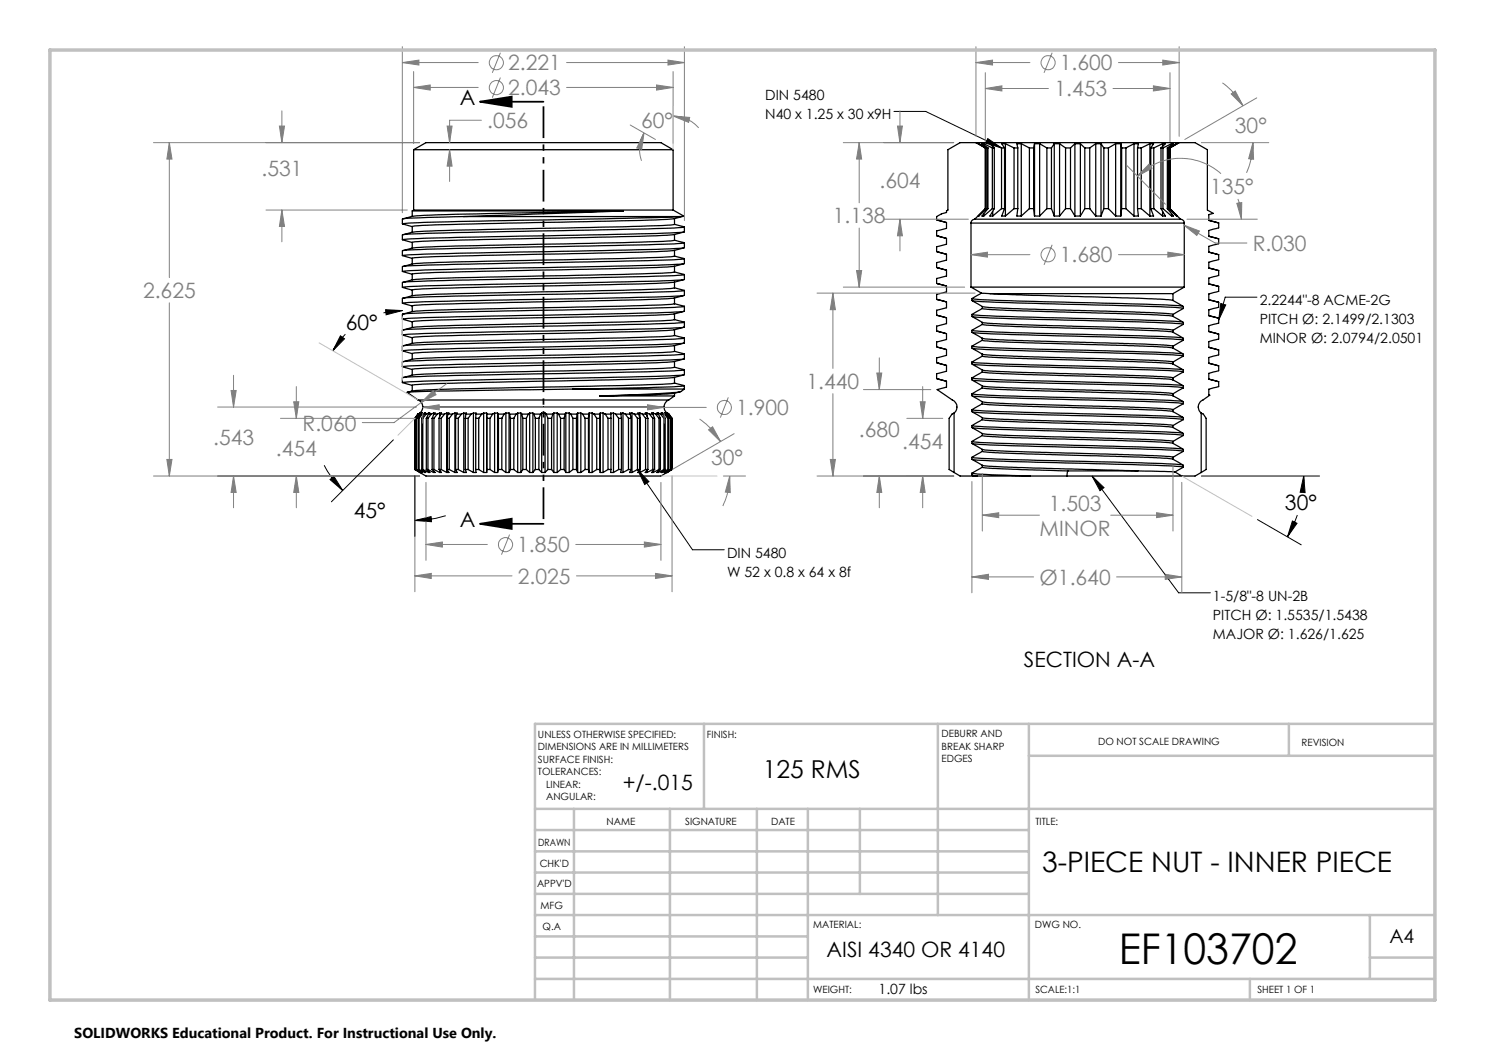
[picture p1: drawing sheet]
<svg xmlns="http://www.w3.org/2000/svg" width="297mm" height="210mm" viewBox="0 0 297 210" stroke-linecap="round" stroke-linejoin="round" font-family="sans-serif">
<g fill="none" stroke="#000" stroke-width=".25">
<path d="M82.7 29.9l2.5-1.4h47l2.4 1.4M82.7 29.9h51.9M82.7 29.9v12.1M134.6 29.9v12.1M195.2 28.5h-3.2l-2.4 1.4v12.1l-.3 .2v.3l-1 .2-1 .6v.7l2 .5M195.2 28.5h40.6M195.2 28.5l1.9 1.1M195.8 28.7h-.1l1.4 .9M195.8 28.7l1.6 .9M195.8 28.7v.1M196.7 28.7h-.3l1.2 .9M196.7 28.7l1.8 .9"/>
<path d="M196.7 28.7v.3M197.1 29.6h.1M197.1 29.6v12.1M197.4 29.6h.2M197.4 29.6v12.1M197.6 29.6v12.1M198.5 29.6h.4M198.5 29.6v12.1M198.5 28.7h-.5l.9 .9M198.5 28.7l1.8 .9M198.5 28.7v.6M198.9 29.6v12.1"/>
<path d="M200.3 29.6h.6M200.3 29.6v12.1M200.9 29.6v12.1M201.1 28.7h-.8l.6 .9M201.1 28.7l1.7 .9M201.1 28.7v14.5M202.8 29.6h.8M202.8 29.6v12.1M203.6 29.6v12.1M204.3 28.7h-.9l.2 .9M204.3 28.7l1.6 .9M204.3 28.7v14.5"/>
<path d="M205.9 29.6h.8M205.9 29.6v12.1M206.7 29.6v12.1M206.9 28.7h1M206.9 28.7l-.2 .9M206.9 28.7v14.5M207.9 28.7l1.5 .9M207.9 28.7v14.5M209.4 29.6h.9M209.4 29.6v12.1M210.3 29.6v12.1M210.9 28.7h1"/>
<path d="M210.9 28.7l-.6 .9M210.9 28.7v14.5M211.9 28.7l1.2 .9M211.9 28.7v14.5M213.1 29.6h1M213.1 29.6v12.1M214.1 29.6v12.1M215 28.7h1.1M215 28.7l-.9 .9M215 28.7v14.5M216.1 28.7l.9 .9M216.1 28.7v14.5"/>
<path d="M217 29.6h.9M217 29.6v12.1M217.9 29.6v12.1M219.1 28.7h1.1M219.1 28.7l-1.2 .9M219.1 28.7v14.5M220.2 28.7l.6 .9M220.2 28.7v14.5M220.8 29.6h.9M220.8 29.6v12.1M221.7 29.6v12.1M223.1 28.7h1.1"/>
<path d="M223.1 28.7l-1.4 .9M223.1 28.7v14.5M224.2 28.7l.1 .9M224.2 28.7v14.5M224.3 29.6h.9M224.3 29.6v12.1M225.2 29.6v12.1M226.8 28.7h.9l-.2 .9M226.8 28.7l-1.6 .9M226.8 28.7v14.5M227.5 29.6h.7M227.5 29.6v12.1"/>
<path d="M228.2 29.6v12.1M230 28.7h.7l-.5 .9M230 28.7l-1.8 .9M230 28.7v14.5M230.2 29.6h.6M230.2 29.6v12.1M230.8 29.6v12.1M232.2 29.6h.4M232.2 29.6v12.1M232.5 28.7h.6l-.9 .9M232.5 28.7l-1.7 .9M232.5 28.7v.6"/>
<path d="M232.6 29.6v12.1M233.5 29.6h.2M233.5 29.6v12.1M233.7 29.6v12.1M234 29.6h.1M234 29.6v12.1M234.3 28.7h.4l-1.2 .9M234.3 28.7l-1.7 .9M234.3 28.7v.3M235.3 28.7h.1l-1.4 .9M235.3 28.7l-1.6 .9M235.3 28.7v.1"/>
<path d="M235.8 28.5h3.2l2.5 1.4v12.1l1.1 .7-.8 .2v1.2l1.9 .5M235.8 28.5l-1.8 1.1M80.5 44.8l1.9 .5v1.2M80.5 48l1.9 .5M80.5 51.1l1.9 .6v1.1M80.5 54.3l1.9 .5M80.5 57.5l1.9 .5v1.2M82.4 48.5v1.1M82.4 54.8v1.2M82.5 42.2h42.2M82.5 46.4l-2 .5M82.5 49.6l-2 .5"/>
<path d="M82.5 52.8l-2 .5M82.5 55.9l-2 .6M82.5 59.1l-2 .5M82.5 43.2l-2 .6M82.7 42l-.3 .2v1.1M82.7 42h51.9M92.7 43.3h43.3M92.7 43.3l-7.2 .2-5 .3M124.7 42.2l-32 1.1M124.7 42.2l-11.7 .2a744.6 744.6 0 0 0-30.5 .8M134.6 42l2.1 1.2M134.8 43.7a996.2 996.2 0 0 1-38 1l-9.8 .3-4.5 .3"/>
<path d="M134.8 46.9a996.2 996.2 0 0 1-38 1l-9.8 .2-4.5 .4M134.8 50.1a996.2 996.2 0 0 1-38 1l-9.8 .2-4.5 .3M134.8 53.3a996.2 996.2 0 0 1-38 .9l-9.8 .3-4.5 .3M134.8 56.4a996.2 996.2 0 0 1-38 1l-9.8 .3-4.5 .3M134.8 59.6a996.2 996.2 0 0 1-38 1l-9.8 .2-4.5 .4M134.8 46.9l2-.5a887.7 887.7 0 0 1-38.3 .9l-13.7 .4-4.3 .2v-.9M134.8 50.1l2-.5a887.7 887.7 0 0 1-38.3 .9l-13.7 .3-4.3 .3v-.9M134.8 53.3l2-.6a887.7 887.7 0 0 1-38.3 1l-13.7 .3-4.3 .3v-1M134.8 56.4l2-.5a887.7 887.7 0 0 1-38.3 1l-13.7 .3-4.3 .3v-1M134.8 59.6l2-.5a887.7 887.7 0 0 1-38.3 .9l-13.7 .4-4.3 .2v-.9M134.9 44.9a924.3 924.3 0 0 1-37.3 1l-10 .2-5.1 .3M134.9 48v.1a924.3 924.3 0 0 1-37.3 1l-10 .2-5.1 .3"/>
<path d="M134.9 51.2v.1a924.3 924.3 0 0 1-37.3 .9l-10 .3-5.1 .3M134.9 54.4a924.3 924.3 0 0 1-37.3 1l-10 .3-5.1 .2M134.9 57.6a924.3 924.3 0 0 1-37.3 1l-10 .2-5.1 .3M134.9 46.9v1.1l1.9 .5M134.9 50.1v1.1l1.9 .5M134.9 53.3v1.1l1.9 .5M134.9 56.4v1.2l1.9 .5M134.9 59.6v1.1l1.9 .5M134.9 43.7v1.2l1.9 .5M136 43.3l-29.2 .7a477.1 477.1 0 0 0-26.3 .8v-1M136.7 43.2l-1.9 .5M136.7 43.2l-.7 .1"/>
<path d="M136.9 46.3v-.9l-2.1 .2-5.2 .2-25.6 .5a353.8 353.8 0 0 0-23.5 .7M136.9 49.5v-.9l-2.1 .2-5.2 .2-25.6 .5a353.8 353.8 0 0 0-23.5 .7M136.9 52.7v-1l-2.1 .3-5.2 .1-25.6 .5a353.8 353.8 0 0 0-23.5 .7M136.9 55.9v-1l-2.1 .2-5.2 .2-25.6 .5a353.8 353.8 0 0 0-23.5 .7M136.9 59v-.9l-2.1 .2-5.2 .2-25.6 .5a353.8 353.8 0 0 0-23.5 .7M187.3 59.9l2 .5M187.5 47.2l1.8 .5M187.5 56.8l1.8 .4M187.5 50.4l1.8 .5M187.5 44.1l1.8 .4M187.5 53.6l1.8 .4M187.6 47.2h.1"/>
<path d="M187.6 50.4h.1M187.6 53.6h.1M187.6 56.8h.1M187.6 44.1h.1M189.3 57.2v1.2l-2 .5v1M189.3 54v1.2l-2 .5v1l2 .5M189.3 50.9v1.1l-2 .5v1l2 .5M189.3 47.7v1.2l-2 .4v1l2 .6M189.3 44.5v1.2l-2 .5v1l2 .5M194.2 57.4h42.7M194.2 44.6h42.7M194.2 44.6v12.8"/>
<path d="M194.2 57.4l2.1 1.2M194.4 59.7v.1a799 799 0 0 0 33.4 1l8.7 .4M194.4 59.7v.4l2.1 1.2M194.9 43.8a.78 .78 0 0 0-.7 .8M194.9 43.8h41.2M195.8 43.1v.1M196.3 58.6l-1.9 1.1M196.3 58.6l1.7 .1M196.7 42.8v.4M197.1 41.7h.1M197.1 41.7l-2.2 2.1M197.1 41.7l-1.4 1.5h.1"/>
<path d="M197.4 41.7h.2M197.4 41.7l-1.6 1.5M197.6 41.7l-1.2 1.5h.3M198 58.7l29.8 .9 5.9 .3 .9 .2M198 58.7h36.6M198.5 41.7h.4M198.5 41.7l-1.8 1.5M198.5 42.3v.9M198.9 41.7l-.9 1.5h.5M200.3 41.7h.6M200.3 41.7l-1.8 1.5M200.9 41.7l-.6 1.5h.8"/>
<path d="M202.8 41.7h.8M202.8 41.7l-1.7 1.5M203.6 41.7l-.2 1.5h.9M205.9 41.7h.8M205.9 41.7l-1.6 1.5M206.7 41.7l.2 1.5M206.9 43.2h1M209.4 41.7h.9M209.4 41.7l-1.5 1.5M210.3 41.7l.6 1.5M210.9 43.2h1M213.1 41.7h1"/>
<path d="M213.1 41.7l-1.2 1.5M214.1 41.7l.9 1.5M215 43.2h1.1M217 41.7h.9M217 41.7l-.9 1.5M217.9 41.7l1.2 1.5M219.1 43.2h1.1M220.8 41.7h.9M220.8 41.7l-.6 1.5M221.7 41.7l1.4 1.5M223.1 43.2h1.1M224.3 41.7h.9"/>
<path d="M224.3 41.7l-.1 1.5M225.2 41.7l1.6 1.5M227.5 41.7l.2 1.5h-.9M227.5 41.7h.7M228.2 41.7l1.8 1.5M230.2 41.7l.5 1.5h-.7M230.2 41.7h.6M230.8 41.7l1.7 1.5M232.2 41.7l.9 1.5h-.6M232.2 41.7h.4M232.5 42.3v.9M232.6 41.7l1.7 1.5"/>
<path d="M233.5 41.7l1.2 1.5h-.4M233.5 41.7h.2M233.7 41.7l1.6 1.5M234 41.7l1.4 1.5h-.1M234 41.7h.1M234 41.7l2.1 2.1M234.3 42.8v.4M234.6 58.7v1.4M235.3 43.1v.1M236.1 43.8a.78 .78 0 0 1 .8 .8M236.9 57.4l-2.3 1.3M236.9 44.6v12.8"/>
<path d="M241.8 59.9l1.9 .6M241.8 44.1l1.9 .5M241.8 47.2l1.9 .6M241.8 50.4l1.9 .5M241.8 53.6l1.9 .5M241.8 56.8l1.9 .5M241.8 47.3l1.9 .5M241.8 60l1.9 .5M243.7 44.6v1l-1.9 .5v1.2M243.7 47.8v.9l-1.9 .6v1.1l1.9 .5M243.7 50.9v1l-1.9 .5v1.2M243.7 54.1v1l-1.9 .5v1.2l1.9 .5"/>
<path d="M243.7 57.3v1l-1.9 .5v1.2M80.5 60.7l1.9 .5M80.5 63.8l1.9 .6v1.1M80.5 67l1.9 .5M80.5 70.2l1.9 .5v1.2M80.5 73.4l1.9 .5M80.5 76.5l1.9 .6v1.1M82.4 61.2v1.1M82.4 67.5v1.2M82.4 73.9v1.1M82.5 62.3l-2 .5M82.5 65.5l-2 .5"/>
<path d="M82.5 68.6l-2 .6M82.5 71.8l-2 .5M82.5 75l-2 .5M82.5 78.2l-1 .2M114.5 77.8l-26.4 .4-6.7 .2 2.2 1.6M114.5 77.8h22.4M114.5 77.8l15.1-.3 5.2-.1 2.1-.3v.7M119.9 79.2h15M134.8 62.8a996.2 996.2 0 0 1-38 1l-9.8 .2-4.5 .3M134.8 66a996.2 996.2 0 0 1-38 .9l-9.8 .3-4.5 .3M134.8 69.1a996.2 996.2 0 0 1-38 1l-9.8 .3-4.5 .3M134.8 72.3a996.2 996.2 0 0 1-38 1l-9.8 .2-4.5 .4"/>
<path d="M134.8 75.5a996.2 996.2 0 0 1-38 1l-9.8 .2-4.5 .3M134.8 78.7l-3.6 .2-11.3 .3M134.8 62.8l2-.5a887.7 887.7 0 0 1-38.3 .9l-13.7 .3-4.3 .3v-.9M134.8 66l2-.6a887.7 887.7 0 0 1-38.3 1l-13.7 .3-4.3 .3v-1M134.8 69.1l2-.5a887.7 887.7 0 0 1-38.3 1l-13.7 .3-4.3 .3v-1M134.8 72.3l2-.5a887.7 887.7 0 0 1-38.3 .9l-13.7 .4-4.3 .2v-.9M134.8 75.5l2-.5a887.7 887.7 0 0 1-38.3 .9l-13.7 .3-4.3 .3v-.9M134.9 60.7v.1a924.3 924.3 0 0 1-37.3 1l-10 .2-5.1 .3M134.9 63.9v.1a924.3 924.3 0 0 1-37.3 .9l-10 .3-5.1 .3M134.9 67.1a924.3 924.3 0 0 1-37.3 1l-10 .3-5.1 .2M134.9 70.3a924.3 924.3 0 0 1-37.3 1l-10 .2-5.1 .3M134.9 73.4v.1a924.3 924.3 0 0 1-37.3 1l-10 .2-5.1 .3"/>
<path d="M134.9 76.6v.1a924.3 924.3 0 0 1-37.3 .9l-10 .3-5.1 .3M134.9 62.8v1.1l1.9 .5M134.9 66v1.1l1.9 .5M134.9 69.1v1.2l1.9 .5M134.9 72.3v1.1l1.9 .5M134.9 75.5v1.1l1.9 .5M134.9 79.2l-1.2 .8M134.9 78.7v.5M136.1 78.3l-1.3 .4M136.2 78.3l-.9 .2-3.8 .2-11.6 .5M136.9 62.2v-.9l-2.1 .2-5.2 .2-25.6 .5a353.8 353.8 0 0 0-23.5 .7M136.9 65.4v-1l-2.1 .3-5.2 .1-25.6 .5a353.8 353.8 0 0 0-23.5 .7"/>
<path d="M136.9 68.6v-1l-2.1 .2-5.2 .2-25.6 .5a353.8 353.8 0 0 0-23.5 .7M136.9 71.7v-.9l-2.1 .2-5.2 .2-25.6 .5a353.8 353.8 0 0 0-23.5 .7M136.9 74.9v-.9l-2.1 .2-5.2 .2-25.6 .5a353.8 353.8 0 0 0-23.5 .7M136.9 77.8l-.7 .5M187.3 63l2 .6M187.5 66.3l1.8 .4M187.5 72.6l1.8 .5M187.5 69.5l1.8 .4M187.5 75.8l1.8 .5M187.6 72.6h.1M187.6 75.8h.1M187.6 66.3h.1"/>
<path d="M189.3 76.3v1.1l-1.9 .5 3.1 2.1a1.55 1.55 0 0 1 .3 2.6M189.3 73.1v1.2l-2 .4v1l2 .6M189.3 69.9v1.2l-2 .5v1l2 .5M189.3 66.7v1.2l-2 .5v1l2 .5M189.3 63.6v1.1l-2 .5v1l2 .5M189.3 60.4v1.2l-2 .4v1M194.4 69.2a349.3 349.3 0 0 0 22.9 .9l13.9 .3 5.3 .4M194.4 62.9a309 309 0 0 0 22.5 .8l15.3 .4 4.3 .3M194.4 72.4a439 439 0 0 0 27.1 .9l9.9 .3 5.1 .3M194.4 75.6a494.3 494.3 0 0 0 27.3 .9l12.2 .4 2.7 .2M194.4 78.8a539.2 539.2 0 0 0 29.4 1l10.2 .3 2.6 .2M194.4 66.1a330.5 330.5 0 0 0 22.7 .8l15.3 .4 4.1 .3"/>
<path d="M194.4 62.9v.4l2.1 1.2M194.4 66.1v.4l2.1 1.2M194.4 69.2v.4l2.1 1.2M194.4 72.4v.4l2.1 1.2M194.4 75.6v.4l2.1 1.2M194.4 78.8v.4l2.1 1.2M194.5 63.4h.1a466.2 466.2 0 0 0 24.2 .8l12.1 .3 5.8 .4M194.5 66.5l7.8 .4 12.8 .3a321.7 321.7 0 0 1 21.6 .8M194.5 60.2l4.6 .3 17.5 .4a264.7 264.7 0 0 1 20.1 .8M194.6 76.1l5.3 .3 16 .4a257.2 257.2 0 0 1 20.8 .8M194.6 72.9l6.6 .3 14.4 .4a270.9 270.9 0 0 1 21.1 .8M194.6 79.2l5.5 .3 14 .4a319.6 319.6 0 0 1 22.6 .8"/>
<path d="M194.6 69.7a392.8 392.8 0 0 0 22.7 .8l13.9 .3 5.5 .4M196.5 68l-2.1 1.2M196.5 68l5 .4 29 .9 4.1 .3M196.5 67.7l1.5 .2 5.6 .2 25.4 .7 4.3 .2 1.3 .2M196.5 61.7l-2.1 1.2M196.5 61.7l4.9 .4 26.2 .7 6.1 .3 .9 .2M196.5 61.3l1.5 .2 4.6 .2 28.1 .8 3.9 .4M196.5 71.2l-2.1 1.2M196.5 71.2l1.4 .2 4.5 .2 24.2 .7 6 .3 2 .2M196.5 70.8l1.5 .2 5.7 .3 27.1 .8 3.8 .3M196.5 74.4l-2.1 1.2M196.5 74.4l1.5 .2 7.5 .3 23.3 .7 4.4 .2 1.4 .2"/>
<path d="M196.5 74l1.5 .2 4.5 .2 27.4 .8 2.9 .1 1.8 .3M196.5 77.6l-2.1 1.2M196.5 77.6l1.9 .2 4 .2 27.2 .8 3.6 .1 1.4 .3M196.5 77.2l1.5 .2 4.6 .2 27.3 .8 3.9 .2 .8 .2M196.5 64.5l2 .2 5.2 .2 26.2 .8 3.4 .2 1.3 .2M196.5 64.9l4.1 .3 26.1 .8 6.5 .2 1.4 .3M196.5 64.9l-2.1 1.2M196.5 61.3v.4M196.5 64.5v.4M196.5 67.7v.3M196.5 70.8v.4M196.5 74v.4"/>
<path d="M196.5 77.2v.4M234.6 69.6l2.1 1.2v.4M234.6 60.1l2.1 1.2v.4M234.6 79.2l2.1 1.2v.3M234.6 76l2.1 1.2v.4M234.6 72.8l2.1 1.2v.4M234.6 66.5l2.1 1.2v.3M234.6 63.3l2.1 1.2v.4M234.6 62.9v.4M234.6 66.1v.4M234.6 69.2v.4M234.6 72.4v.4"/>
<path d="M234.6 75.6v.4M234.6 78.8v.4M236.7 61.7l-2.1 1.2M236.7 77.6l-2.1 1.2M236.7 74.4l-2.1 1.2M236.7 71.2l-2.1 1.2M236.7 68l-2.1 1.2M236.7 64.9l-2.1 1.2M241.8 69.5l1.9 .5M241.8 63.1l1.9 .5M241.8 66.3l1.9 .5M241.8 75.8l1.9 .5"/>
<path d="M241.8 72.6l1.9 .6M241.8 72.7l1.9 .5M241.8 79h.1M241.9 79h.1M241.9 79l-1.3 1a1.51 1.51 0 0 0-.4 2.6M243.7 60.5v.9l-1.9 .6v1.1l1.9 .5M243.7 63.6v1l-1.9 .5v1.2M243.7 66.8v1l-1.9 .5v1.2l1.9 .5M243.7 70v1l-1.9 .5v1.2M243.7 73.2v.9l-1.9 .6v1.1l1.9 .5M243.7 76.3v1l-1.9 .5v1.2M83 93.9h.1"/>
<path d="M83 83.7h.1M83 93.9l1 .6M83 83.7v10.2M83 93.9l1.1 .6M83.2 93.9l.9 .6M83.2 93.9h.1M83.2 83.7h.1M83.2 83.7v10.2M83.3 93.9l1.1 .6M83.3 83.7v10.2M83.6 80a1.48 1.48 0 0 1 1 1.4M83.6 80h50.1"/>
<path d="M83.6 82.8l-.6 .9M83.6 93.9l.9 .6h-.1M83.6 93.9h.2M83.6 83.7h.2M83.6 83.7v10.2M83.7 82.8h.2M83.7 82.8l-.5 .9M83.8 93.9l1.1 .6M83.8 83.7v10.2M83.9 82.8l-.6 .9M84 94.5l1.2 .7h47l1.2-.7M84 94.5h.1"/>
<path d="M84 82.6h.1M84.1 82.6l-.4 .2M84.1 82.6l-.5 .2M84.1 82.6h.1M84.1 94.4v.1M84.1 82.8h.4M84.1 82.8l-.5 .9M84.3 93.9l.8 .6h-.2M84.3 93.9h.3M84.3 83.7h.3M84.3 83.7v10.2M84.4 82.6h.1l-.4 .2"/>
<path d="M84.4 82.6l-.5 .2M84.4 82.6v.1M84.4 94.4v.1M84.5 82.8l-.7 .9M84.6 81.4l-.2 .7-.4 .5M84.6 81.4h48.2M84.6 93.9l1.1 .6M84.6 83.7v10.2M84.8 82.8h.4M84.8 82.8l-.5 .9M84.9 82.6h.2l-.3 .2M84.9 82.6l-.4 .2"/>
<path d="M84.9 82.6v.1M84.9 94.4v.1M85.2 82.8l-.6 .9M85.3 93.9l.7 .6h-.3M85.3 93.9h.3M85.3 83.7h.3M85.3 83.7v10.2M85.6 93.9l1.1 .6M85.6 83.7v10.2M85.7 82.8h.6M85.7 82.8l-.4 .9M85.7 82.6h.3l-.3 .2"/>
<path d="M85.7 82.6l-.5 .2M85.7 82.6v.2M85.7 94.3v.2M86.3 82.8l-.7 .9M86.4 93.9l.6 .6h-.3M86.4 93.9h.4M86.4 83.7h.4M86.4 83.7v10.2M86.7 82.6h.3l-.2 .2M86.7 82.6l-.4 .2M86.7 82.6v.4M86.7 94.2v.3"/>
<path d="M86.8 82.8h.7M86.8 93.9l1.1 .6M86.8 83.7v10.2M86.8 82.8l-.4 .9M87.5 82.8l-.7 .9M87.8 93.9l.5 .6h-.4M87.8 93.9h.4M87.8 83.7h.4M87.8 83.7v10.2M87.9 82.6h.4l-.2 .2M87.9 82.6l-.4 .2M87.9 82.6v.6"/>
<path d="M87.9 94.1v.4M88.1 82.8h.8M88.1 82.8l-.3 .9M88.2 93.9l1.2 .6M88.2 83.7v10.2M88.9 82.8l-.7 .9M89.4 82.6h.4l-.2 .2M89.4 82.6l-.5 .2M89.4 82.6v11.9M89.4 93.9l.4 .6h-.4M89.4 93.9h.5M89.4 83.7h.5"/>
<path d="M89.4 83.7v10.2M89.6 82.8h.9M89.6 82.8l-.2 .9M89.9 93.9l1.1 .6M89.9 83.7v10.2M90.5 82.8l-.6 .9M91 82.6h.4l-.1 .2M91 82.6l-.5 .2M91 82.6v11.9M91.1 93.9l.3 .6h-.4M91.1 93.9h.6M91.1 83.7h.6"/>
<path d="M91.1 83.7v10.2M91.3 82.8h1M91.3 82.8l-.2 .9M91.7 93.9l1 .6M91.7 83.7v10.2M92.3 82.8l-.6 .9M92.7 82.6h.6l-.1 .2M92.7 82.6l-.4 .2M92.7 82.6v11.9M93.1 93.9l.2 .6h-.6M93.1 93.9h.5M93.1 83.7h.5"/>
<path d="M93.1 83.7v10.2M93.2 82.8h1M93.2 82.8l-.1 .9M93.6 93.9l1.1 .6M93.6 83.7v10.2M94.2 82.8l-.6 .9M94.7 82.6h.5v.2M94.7 82.6l-.5 .2M94.7 82.6v11.9M95.1 93.9l.1 .6h-.5M95.1 93.9h.6M95.1 83.7h.6"/>
<path d="M95.1 83.7v10.2M95.2 82.8h1.1M95.2 82.8l-.1 .9M95.7 93.9l1 .6M95.7 83.7v10.2M96.3 82.8l-.6 .9M96.7 94.5h.6M96.7 82.6h.6v11.9M96.7 82.6l-.4 .2M96.7 82.6v11.9M98 93.9h-.6l-.1 .6M98 93.9l.9 .6"/>
<path d="M98 83.7v10.2M98.5 82.8h-1.2l.1 .9h.6M98.5 82.8l-.5 .9M98.9 94.5h.6M98.9 82.6h.6M98.9 82.6l-.4 .2M98.9 82.6v11.9M99.5 82.6l.1 .2M99.5 82.6v11.9M99.6 82.8h1.2M99.6 82.8l.1 .9M99.7 93.9h.7"/>
<path d="M99.7 83.7h.7M99.7 93.9l-.2 .6M99.7 83.7v10.2M100.4 93.9l.8 .6M100.4 83.7v10.2M100.8 82.8l-.4 .9M101.2 94.5h.6M101.2 82.6h.6M101.2 82.6l-.4 .2M101.2 82.6v11.9M101.8 82.6l.1 .2M101.8 82.6v11.9"/>
<path d="M101.9 82.8h1.3M101.9 82.8l.2 .9M102.1 93.9h.7M102.1 83.7h.7M102.1 93.9l-.3 .6M102.1 83.7v10.2M102.8 93.9l.7 .6M102.8 83.7v10.2M103.2 82.8l-.4 .9M103.5 94.5h.7M103.5 82.6h.7M103.5 82.6l-.3 .2"/>
<path d="M103.5 82.6v11.9M104.2 82.6v11.9M104.2 82.6l.2 .2M104.4 82.8h1.3M104.4 82.8l.2 .9M104.6 93.9h.7M104.6 83.7h.7M104.6 93.9l-.4 .6M104.6 83.7v10.2M105.3 93.9l.6 .6M105.3 83.7v10.2M105.7 82.8l-.4 .9"/>
<path d="M105.9 94.5h.7M105.9 82.6h.7M105.9 82.6l-.2 .2M105.9 82.6v11.9M106.6 82.6v11.9M106.6 82.6l.2 .2M106.8 82.8h1.3M106.8 82.8l.3 .9M107.1 93.9h.7M107.1 83.7h.7M107.1 93.9l-.5 .6M107.1 83.7v10.2"/>
<path d="M107.8 93.9l.5 .6M107.8 83.7v10.2M108.1 82.8l-.3 .9M108.3 94.5h.7M108.3 82.6h.7M108.3 82.6l-.2 .2M108.3 82.6v11.9M109 82.6v11.9M109 82.6l.3 .2M109.3 82.8h1.3M109.3 82.8l.3 .9M109.6 93.9h.7"/>
<path d="M109.6 83.7h.7M109.6 93.9l-.6 .6M109.6 83.7v10.2M110.3 93.9l.5 .6M110.3 83.7v10.2M110.6 82.8l-.3 .9M110.8 94.5h.6M110.8 82.6h.6M110.8 82.6l-.2 .2M110.8 82.6v11.9M111.4 82.6v11.9M111.4 82.6l.3 .2"/>
<path d="M111.7 82.8h1.3M111.7 82.8l.4 .9M112.1 93.9h.7M112.1 83.7h.7M112.1 93.9l-.7 .6M112.1 83.7v10.2M112.8 93.9l.4 .6M112.8 83.7v10.2M113 82.8l-.2 .9M113.2 94.5h.6M113.2 82.6h.6M113.2 82.6l-.2 .2"/>
<path d="M113.2 82.6v11.9M113.8 82.6l.4 .2M113.8 82.6v11.9M114.2 82.8h1.2M114.2 82.8l.4 .9M114.6 93.9h.7M114.6 83.7h.7M114.6 93.9l-.8 .6M114.6 83.7v10.2M115.3 93.9l.2 .6M115.3 83.7v10.2M115.4 82.8l-.1 .9"/>
<path d="M115.5 94.5h.7M115.5 82.6h.7M115.5 82.6l-.1 .2M115.5 82.6v11.9M116.2 82.6l.3 .2M116.2 82.6v11.9M116.5 82.8h1.3M116.5 82.8l.5 .9M117 93.9h.7M117 83.7h.7M117 93.9l-.8 .6M117 83.7v10.2"/>
<path d="M117.7 93.9l.1 .6M117.7 83.7v10.2M117.8 82.8l-.1 .9M117.8 94.5h.6M117.8 82.6h.6M117.8 82.6v.2M117.8 82.6v11.9M118.4 82.6l.4 .2M118.4 82.6v11.9M118.8 82.8h1.2M118.8 82.8l.5 .9M119.3 93.9h.7"/>
<path d="M119.3 83.7h.7M119.3 93.9l-.9 .6M119.3 83.7v10.2M120 93.9l.1 .6M120 82.8v11.1M120.1 94.5h.5M120.1 82.6h.5M120.1 82.6l-.1 .2M120.1 82.6v11.9M120.6 82.6l.4 .2M120.6 82.6v11.9M121 82.8h1.2"/>
<path d="M121 82.8l.6 .9M121.6 93.9h.6M121.6 83.7h.6M121.6 93.9l-1 .6M121.6 83.7v10.2M122.2 82.8v.9M122.2 93.9l-.1 .6h.6M122.2 83.7v10.2M122.7 82.6h-.6l.1 .2M122.7 82.6l.4 .2M122.7 82.6v11.9M123.1 82.8h1.1"/>
<path d="M123.1 82.8l.6 .9M123.7 93.9h.6M123.7 83.7h.6M123.7 93.9l-1 .6M123.7 83.7v10.2M124.2 82.8l.1 .9M124.3 93.9l-.2 .6h.5M124.3 83.7v10.2M124.6 82.6h-.5l.1 .2M124.6 82.6l.5 .2M124.6 82.6v11.9M125.1 82.8h.9"/>
<path d="M125.1 82.8l.6 .9M125.7 93.9h.5M125.7 83.7h.5M125.7 93.9l-1.1 .6M125.7 83.7v10.2M126 82.8l.2 .9M126.2 93.9l-.3 .6h.5M126.2 83.7v10.2M126.4 82.6h-.5l.1 .2M126.4 82.6l.5 .2M126.4 82.6v11.9M126.9 82.8h.8"/>
<path d="M126.9 82.8l.6 .9M127.5 93.9h.5l-.4 .6h.4M127.5 93.9l-1.1 .6M127.5 83.7v10.2M127.7 82.8l.3 .9h-.5M128 82.6h-.4l.1 .2M128 82.6l.5 .2M128 82.6v11.9M128.5 82.8h.8M128.5 82.8l.6 .9M129.1 93.9h.5M129.1 83.7h.5"/>
<path d="M129.1 93.9l-1.1 .6M129.1 83.7v10.2M129.3 82.8l.3 .9M129.4 82.6h-.4l.3 .2M129.4 82.6l.5 .2M129.4 82.6v.6M129.4 94.1v.4M129.6 93.9l-.6 .6h.4M129.6 83.7v10.2M129.9 82.8h.7M129.9 82.8l.7 .9M130.6 93.9h.3"/>
<path d="M130.6 83.7h.3M130.6 93.9l-1.2 .6M130.6 83.7v10.2M130.6 82.8l.3 .9M130.6 82.6h-.3l.3 .2M130.6 82.6l.5 .2M130.6 82.6v.4M130.6 94.2v.3M130.9 93.9l-.6 .6h.3M130.9 83.7v10.2M131.1 82.8h.6M131.1 82.8l.7 .9"/>
<path d="M131.7 82.6h-.3l.3 .2M131.7 82.6l.4 .2M131.7 82.6v.2M131.7 94.3v.2M131.7 82.8l.4 .9M131.8 93.9h.3M131.8 83.7h.3M131.8 93.9l-1.2 .6M131.8 83.7v10.2M132.1 93.9l-.7 .6h.3M132.1 83.7v10.2M132.1 82.8h.5"/>
<path d="M132.1 82.8l.7 .9M132.4 82.6h-.2l.4 .2M132.4 82.6l.5 .2M132.4 82.6v.1M132.4 94.4v.1M132.6 82.8l.4 .9M132.8 93.9h.2M132.8 83.7h.2M132.8 93.9l-1.1 .6M132.8 83.7v10.2M132.8 81.4a1.47 1.47 0 0 0 .6 1.2M132.9 82.8h.3"/>
<path d="M132.9 82.8l.7 .9M133 82.6h-.1l.3 .2M133 82.6l.5 .2M133 82.6v.1M133 94.4v.1M133 93.9l-.8 .6h.2M133 83.7v10.2M133.2 82.8l.5 .9M133.3 82.6l.3 .2M133.3 82.6l.4 .2M133.3 82.6h.1M133.3 94.4v.1"/>
<path d="M133.4 94.5h.1M133.4 82.6h.1M133.5 82.8h.1M133.5 82.8l.6 .9M133.6 93.9h.1M133.6 83.7h.1M133.6 93.9l-1.2 .6M133.6 83.7v10.2M133.6 82.8l.6 .9M133.7 80a1.52 1.52 0 0 0-.9 1.4M133.7 93.9l-.8 .6h.1M133.7 82.8l.7 .9"/>
<path d="M133.7 83.7v10.2M134.1 93.9h.1M134.1 83.7h.1M134.1 93.9l-1.1 .6M134.1 83.7v10.2M134.2 93.9l-.9 .6M134.2 83.7v10.2M134.4 93.9h.1M134.4 83.7h.1M134.4 93.9l-1.1 .6M134.4 83.7v10.2M134.4 93.9l-1 .6"/>
<path d="M190.8 94.5l1.2 .7h2.7M190.8 82.6v11.9M190.8 82.6l-.4 .2-.6 .9v10.2l1 .6M194.4 85.1a439.5 439.5 0 0 0 26.1 .9l12.7 .4 3.3 .2M194.4 91.5a326.9 326.9 0 0 0 22.6 .8l15.3 .4 4.2 .3M194.4 88.3a309 309 0 0 0 22.4 .8l15.4 .4 4.3 .3M194.4 81.9a389.7 389.7 0 0 0 25.9 .9l12.8 .4 3.4 .3M194.4 81.9v.4l2.1 1.2M194.4 85.1v.4l2.1 1.2M194.4 88.3v.4l2.1 1.2M194.4 91.5v.4l2.1 1.2M194.4 94.6v.4"/>
<path d="M194.4 94.6l3.9 .4 7.8 .2M194.4 95l.3 .2M194.4 95.1l1.1 .1M194.5 88.8a466.2 466.2 0 0 0 24.3 .8l13.4 .3 4.5 .4M194.5 85.6l4.6 .3 17.5 .4a267.9 267.9 0 0 1 20.1 .8M194.5 82.4l4.4 .3 15.4 .4a309.2 309.2 0 0 1 22.4 .8M194.5 91.9l7.7 .4 12.9 .3a325.1 325.1 0 0 1 21.6 .8M194.7 95.2h.8M195.5 95.2h10.6M196.5 83.9l-2.1 1.2M196.5 83.9l1.9 .3 6 .2 25.3 .7 3.9 .2 1 .2M196.5 83.5l4.3 .4 28.9 .8 3.6 .2 1.3 .2"/>
<path d="M196.5 90.3l-2.1 1.2M196.5 90.3l4.1 .3 27.2 .8 5.4 .2 1.4 .3M196.5 89.9l1.5 .2 4.7 .2 25.4 .7 5.7 .3 .8 .2M196.5 87.1l-2.1 1.2M196.5 87.1l4.1 .3 27.9 .9 5.2 .2 .9 .2M196.5 86.7l5.2 .4 28.2 .8 3.9 .2 .8 .2M196.5 80.4l1.5 .2 4.6 .2 26.4 .7 4.8 .3 .8 .1M196.5 80.7l1.3 .3 6.6 .2 26.1 .8 4.1 .3M196.5 80.7l-2.1 1.2M196.5 93.4l-2.1 1.2M196.5 93.4l1.9 .3 15.2 .5M196.5 93.1l1.5 .2 5.6 .2 24 .7"/>
<path d="M196.5 80.4v.3M196.5 83.5v.4M196.5 86.7v.4M196.5 89.9v.4M196.5 93.1v.3M206.1 95.2h7.3M213.4 95.2h23M213.5 94.2l-.1 1M213.6 94.2h14M227.6 94.2l7.4 .2M234.6 91.9l2.1 1.2v.3M234.6 88.7l2.1 1.2v.4"/>
<path d="M234.6 85.5l2.1 1.2v.4M234.6 82.3l2.1 1.2v.4M234.6 81.9v.4M234.6 85.1v.4M234.6 88.3v.4M234.6 91.5v.4M235 94.4l1.4 .8M236.7 93.4l-1.7 1M236.7 90.3l-2.1 1.2M236.7 87.1l-2.1 1.2M236.7 83.9l-2.1 1.2M236.7 80.7l-2.1 1.2"/>
<path d="M240.2 82.6v11.9M240.2 94.5l-1.2 .7h-2.6M240.2 82.6l.5 .2 .5 .9v10.2l-1 .6"/>
</g>
<g fill="none" stroke="#808080" stroke-width=".2">
<path d="M80.5 12.5l3.3-.5v1zM80.5 9.3v33.2M80.5 12.5h15.1M82.7 17.5l3.3-.5v1zM82.7 14.3v14.4M82.7 17.5h12.9M100.1 10.5l-1.6 4.1M100.1 15.5l-1.6 4M113.3 12.5h23.6M113.3 17.5h21.3M131.3 17l3.3 .5-3.3 .5zM133.6 12l3.3 .5-3.3 .5z"/>
<path d="M134.6 14.3v14.4M136.9 9.3v34.8M195.2 12.5l3.3-.5v1zM195.2 12.5h10.8M195.2 9.3v18M197.1 17.7l3.3-.5v1zM197.1 14.5v13.8M197.1 17.7h12.6M210.4 10.5l-1.6 4.1M222.6 17.7h11.4M223.7 12.5h12.1M230.7 17.2l3.3 .5-3.3 .5z"/>
<path d="M232.6 12l3.2 .5-3.2 .5zM234 14.5v13.8M235.8 9.3v18M244.5 16.6a14.8 14.8 0 0 1 4.1 4.6M246.2 18.8l.9-.6 1.5 3zM251.4 19.6l-14.4 8.3M30.7 28.5h53.2M33.9 28.5l.5 3.3h-1zM33.9 28.5v27M55.9 25.2h1l-.5 3.3zM56.4 22.2v6.3M89.4 25.2h1l-.5 3.3z"/>
<path d="M89.9 29.9l.5 3.3h-1zM89.9 29.9v6.4M96.3 24.1h-6.4v4.4M126 25l5.1 2.9M128.8 26.6l-.5 3.3-.9-.3zM128.8 26.6a6.6 6.6 0 0 0-.5 5.6M134.6 23.2l3.3 .3-.2 1zM134.6 23.2h.4a6.6 6.6 0 0 1 4.7 2.4M168.7 28.5h22M171.8 28.5l.5 3.3h-1zM171.8 28.5v12.1M179.5 25.2h1l-.5 3.3z"/>
<path d="M180 22.2v6.3M225.2 33l7.9 7.8M229.8 32.8l.6 .8-2.9 1.6zM240.3 28.5h13.5M244.2 34.7a12.2 12.2 0 0 0-16.7 .5M247.6 39.8a12.1 12.1 0 0 1 .7 4M250.6 28.5l.1 3.3-1-.1zM250.6 28.5a14.3 14.3 0 0 1-1.3 6.1M53.2 42h28.3M56.4 42l.5 3.3h-1zM56.4 42v6.4M163.4 58.6h31.6"/>
<path d="M166.6 58.6l.5 3.3h-1zM166.6 58.6v15.1M168.7 57.4h24.2M171.3 54.1h1l-.5 3.3zM171.8 45.6v11.8M176.8 43.8h16.9M180 43.8l.5 3.4h-1zM180 43.8v6.4M194.2 50.9l3.3-.5v1zM194.2 50.9h11.8M210.4 49l-1.6 4M223.7 50.9h13.2"/>
<path d="M233.6 50.4l3.3 .5-3.3 .5zM236.7 45l3.2 1.2-.5 .9zM236.7 45l6.3 3.6h6.4M237.4 43.8h14.1M247.4 40.7l1-.2-.1 3.3zM33.9 60.6v34.6M46.2 78.1h1l-.5 3.3zM46.7 75.1v6.3M59.3 77.3v6.4M86.6 78.1l.6 .8-3 1.6zM89.4 76.7l-10.6 7.8h-6.3M145.7 79.5l-1.6 4"/>
<path d="M166.6 78.7v16.5M172.7 77.9h13.5M175.4 74.6h1l-.5 3.3zM175.9 71.6v6.3M184.5 77.3v6.4M30.7 95.2h53.2M33.4 91.9h1l-.5 3.3zM43.5 81.4h39.8M46.7 95.2l.5 3.3h-1zM46.7 95.2v6.4M56.1 83.7h27M58.7 80.4h1.1l-.5 3.3z"/>
<path d="M59.3 95.2l.5 3.3h-1.1zM59.3 95.2v6.4M83 95.2v23.1M84.6 81.5l3.2-.5v1zM84.6 82.7v2M84.6 81.5h56.7M85.2 96.5v15.6M129.5 81l3.3 .5-3.3 .5zM132.2 96.5v15.6M132.8 82.7v2M134.4 95.2v23.1M139.9 83.8a13.6 13.6 0 0 1 4.2 4.5"/>
<path d="M141.7 86l.8-.6 1.6 2.9zM144.7 95.2h4.4M145.9 95.2l.1 3.3-.9-.1zM145.9 95.2a13.6 13.6 0 0 1-1.3 6M146.8 86.7l-12.3 7.2M163.4 95.2h27.3M166.1 91.9h1l-.5 3.3zM175.9 95.2l.5 3.3h-1zM175.9 95.2v6.4M181.4 83.7h7.2M184 80.4h1l-.5 3.3zM184.5 95.2l.5 3.3h-1z"/>
<path d="M184.5 95.2v6.4M194.4 96.3v22.3M196.5 94.7v11.5M234.6 93.1v13.1M236.4 96.5v22.1M83 115.2l3.3-.5v1zM83 115.2h19.4M85.2 108.9l3.3-.5v1zM85.2 108.9h12.3M101.9 106.9l-1.6 4M115.1 108.9h17.1M115.3 115.2h19.1"/>
<path d="M128.9 108.4l3.3 .5-3.3 .5zM131.1 114.7l3.3 .5-3.3 .5zM194.4 115.4l3.3-.5v1zM194.4 115.4h12.3M196.5 103l3.2-.5v1zM196.5 103h11.4M222.1 103h12.5M223.3 115.4h13.1M231.3 102.5l3.3 .5-3.3 .5zM233 114.9l3.4 .5-3.4 .5z"/>
<circle cx="99.3" cy="12.5" r="1.42"/>
<circle cx="99.3" cy="17.5" r="1.41"/>
<circle cx="209.6" cy="12.5" r="1.42"/>
<circle cx="209.6" cy="51" r="1.42"/>
<circle cx="144.9" cy="81.5" r="1.41"/>
<circle cx="101.1" cy="108.9" r="1.41"/>
</g>
<g fill="none" stroke="#000" stroke-width=".2">
<path d="M178.8 22.3h6.3l15.2 7.3M197.6 27.7l2.7 1.9-3.2-1zM251.4 59.4h-6.4l-1.3 4.6M68.1 67.2l.8 .6-2.3 2.4zM69.1 66.8l-1 1.2-1.5 2.2M77.1 61.9l3.4 .2-3.3 .9zM80.5 62.1l-1.9 .1-1.9 .4M244.2 60.7l.9 .3-1.4 3zM64.8 93.1a19.2 19.2 0 0 0 3.7 5M66 95.9l.8-.6 1.7 2.8zM78.7 88l-12.4 12.4M83 95.2v12.1"/>
<path d="M127.5 93.9l2.3 2.4-.9 .6zM127.5 93.9l11 16.1h6.4M218.4 95.2l2.4 2.3-.8 .6zM218.4 95.2l17.3 23.4h6.4M240.3 95.2h23.6M260.7 95.2l.3 3.3h-1zM260.7 95.2l-.1 2.8M83 104.1l3.2-.8 .1 1zM89.1 103.1a22.7 22.7 0 0 1-6.1 1M251.5 103.9l8.7 5.1M258.5 104.2l.9 .5-1.9 2.7zM259.5 103l-.7 1.7-1.3 2.7"/>
</g>
<path d="M96 20.3l6.3-1v2.1zM96 20.3h12.7M96 104.8l6.3-1.1v2.1zM96 104.8h12.7" fill="none" stroke="#000" stroke-width=".35"/>
<path d="M108.7 20.3v84.4" fill="none" stroke="#000" stroke-width=".35" stroke-dasharray="6.3 1.3 1.3 1.3 1.3 1.3" stroke-dashoffset="-.9" stroke-linecap="butt"/>
<path d="M134.6 21.2v8.7M63.8 68.6l19.8 11.4M80.5 63.4v12.7M83 83.7l-3.4 3.4M132.2 95.2h11.2M236.4 95.2l14 8.1" fill="none" stroke="#c0c0c0" stroke-width=".2"/>
<g fill="none" stroke="#c0c0c0" stroke-width=".5">
<path d="M140.8 144.8v17M187.6 144.8v38.2M205.8 144.8v55.2M205.8 151.2h81.2M257.8 144.8v6.4M287 144.8h-180v55.2M107 161.8h180M107 178.8h98.8M107 174.5h98.8M107 170.3h98.8M107 166h98.8M114.8 161.8v38.2"/>
<path d="M134 161.8v38.2M151.4 161.8v38.2M161.6 161.8v38.2M172 161.8v17M107 195.8h180M107 191.5h54.6M107 187.3h54.6M107 183h180M250 195.8v4.2M274 191.5h13M274 183v12.8"/>
</g>
<path d="M10 10h277v190h-277z" fill="none" stroke="#c0c0c0" stroke-width=".7"/>
<g fill="#000">
<path d="M96 20.3l6.3-1v2.1zM96 104.8l6.3-1.1v2.1z"/>
<path d="M127.5 93.9l2.3 2.4-.9 .6zM218.4 95.2l2.4 2.3-.8 .6zM244.2 60.7l.9 .3-1.4 3zM197.6 27.7l2.7 1.9-3.2-1z"/>
</g>
<path d="M33.4 91.9h1l-.5 3.3zM33.9 28.5l.5 3.3h-1zM56.4 42l.5 3.3h-1zM55.9 25.2h1l-.5 3.3zM129.5 81l3.3 .5-3.3 .5zM84.6 81.5l3.2-.5v1zM46.7 95.2l.5 3.3h-1zM46.2 78.1h1l-.5 3.3zM59.3 95.2l.5 3.3h-1.1zM58.7 80.4h1.1l-.5 3.3zM80.5 12.5l3.3-.5v1zM133.6 12l3.3 .5-3.3 .5zM82.7 17.5l3.3-.5v1zM131.3 17l3.3 .5-3.3 .5zM89.4 25.2h1l-.5 3.3zM89.9 29.9l.5 3.3h-1zM85.2 108.9l3.3-.5v1zM128.9 108.4l3.3 .5-3.3 .5zM83 115.2l3.3-.5v1zM131.1 114.7l3.3 .5-3.3 .5zM84.2 80.5l3-1.6-.6-.8zM195.2 12.5l3.3-.5v1zM232.6 12l3.2 .5-3.2 .5zM197.1 17.7l3.3-.5v1zM230.7 17.2l3.3 .5-3.3 .5zM179.5 25.2h1l-.5 3.3zM180 43.8l.5 3.4h-1zM236.7 45l2.7 2.1 .5-.9zM171.3 54.1h1l-.5 3.3zM171.8 28.5l.5 3.3h-1zM166.6 58.6l.5 3.3h-1zM166.1 91.9h1l-.5 3.3zM175.4 74.6h1l-.5 3.3zM175.9 95.2l.5 3.3h-1zM184 80.4h1l-.5 3.3zM184.5 95.2l.5 3.3h-1zM196.5 103l3.2-.5v1zM231.3 102.5l3.3 .5-3.3 .5zM233 114.9l3.4 .5-3.4 .5zM194.4 115.4l3.3-.5v1zM250.6 28.5l.1 3.3-1-.1zM246.2 18.8l.9-.6 1.5 3zM194.2 50.9l3.3-.5v1zM233.6 50.4l3.3 .5-3.3 .5zM247.4 40.7l1-.2-.1 3.3zM229.8 32.8l.6 .8-2.9 1.6z" fill="#808080"/>
<path d="M66 95.9l.8-.6 1.7 2.8zM83 104.1l3.2-.8 .1 1zM77.1 61.9l3.4 .2-3.3 .9zM68.1 67.2l.8 .6-2.3 2.4zM258.5 104.2l.9 .5-1.9 2.7zM260.7 95.2l.3 3.3h-1z" fill="#000"/>
<path d="M134.6 23.2l3.3 .3-.2 1zM128.8 26.6l-.5 3.3-.9-.3zM145.9 95.2l.1 3.3-.9-.1zM141.7 86l.8-.6 1.6 2.9z" fill="#808080"/>
<text font-size="8.5" x="223.7" y="192.7">EF103702</text>
<text font-size="5.6" x="208.4" y="174.4">3-PIECE NUT - INNER PIECE</text>
<text font-size="4.9" x="152.6" y="155.6">125 RMS</text>
<g font-size="4.2" fill="#808080">
<text x="101.6" y="14.1">2.221</text>
<text x="212" y="14.1">1.600</text>
<text x="101.6" y="19.1">2.043</text>
<text x="210.9" y="19.3">1.453</text>
<text x="97.5" y="25.6">.056</text>
<text x="128.2" y="25.6">60°</text>
<text x="247" y="26.5">30°</text>
<text x="52.3" y="35.2">.531</text>
<text x="175.9" y="37.6">.604</text>
<text x="242" y="38.9">135°</text>
<text x="166.6" y="44.7">1.138</text>
<text x="212" y="52.5">1.680</text>
<text x="250.6" y="50.2">R.030</text>
<text x="28.6" y="59.6">2.625</text>
<text x="161.3" y="77.8">1.440</text>
<text x="147.2" y="83">1.900</text>
<text x="42.6" y="89">.543</text>
<text x="60.5" y="86.1">R.060</text>
<text x="171.8" y="87.4">.680</text>
<text x="180.5" y="89.9">.454</text>
<text x="55.2" y="91.2">.454</text>
<text x="142.2" y="92.9">30°</text>
<text x="207.9" y="107.1">MINOR</text>
<text x="209.8" y="102.1">1.503</text>
<text x="103.4" y="110.5">1.850</text>
<text x="103.6" y="116.8">2.025</text>
<text x="207.9" y="117">Ø1.640</text>
</g>
<g font-size="4.2">
<text x="92" y="21.1">A</text>
<text x="69.2" y="65.9">60°</text>
<text x="70.7" y="103.6">45°</text>
<text x="92" y="105.5">A</text>
<text x="257" y="102.1">30°</text>
<text x="204.8" y="133.4">SECTION A-A</text>
<text x="124.5" y="158">+/-.015</text>
<text x="165.3" y="191.3">AISI 4340 OR 4140</text>
</g>
<text font-size="3.9" x="277.9" y="188.5">A4</text>
<text font-size="2.9" x="14.9" y="207.6">SOLIDWORKS Educational Product. For Instructional Use Only.</text>
<g font-size="2.8">
<text x="153" y="20.1">DIN 5480</text>
<text x="153" y="23.9">N40 x 1.25 x 30 x9H</text>
<text x="251.9" y="61">2.2244&quot;-8 ACME-2G</text>
<text x="251.9" y="64.8">PITCH Ø: 2.1499/2.1303</text>
<text x="251.9" y="68.6">MINOR Ø: 2.0794/2.0501</text>
<text x="145.4" y="111.5">DIN 5480</text>
<text x="145.4" y="115.3">W 52 x 0.8 x 64 x 8f</text>
<text x="242.6" y="120.1">1-5/8&quot;-8 UN-2B</text>
<text x="242.6" y="124">PITCH Ø: 1.5535/1.5438</text>
<text x="242.6" y="127.8">MAJOR Ø: 1.626/1.625</text>
<text x="175.7" y="198.7">1.07 lbs</text>
</g>
<g font-size="2">
<text x="107.6" y="147.6">UNLESS OTHERWISE SPECIFIED:</text>
<text x="141.4" y="147.6">FINISH:</text>
<text x="188.3" y="147.5">DEBURR AND</text>
<text x="188.3" y="150">BREAK SHARP</text>
<text x="219.6" y="149">DO NOT SCALE DRAWING</text>
<text x="260.3" y="149.2">REVISION</text>
<text x="107.6" y="150.1">DIMENSIONS ARE IN MILLIMETERS</text>
<text x="107.6" y="152.6">SURFACE FINISH:</text>
<text x="107.6" y="155.1">TOLERANCES:</text>
<text x="188.3" y="152.5">EDGES</text>
<text x="109.2" y="157.6">LINEAR:</text>
<text x="109.2" y="160.1">ANGULAR:</text>
<text x="121.3" y="165">NAME</text>
<text x="137" y="164.9">SIGNATURE</text>
<text x="154.2" y="164.9">DATE</text>
<text x="207.1" y="164.9">TITLE:</text>
<text x="107.6" y="169.1">DRAWN</text>
<text x="107.9" y="173.3">CHK'D</text>
<text x="107.4" y="177.4">APPV'D</text>
<text x="108.1" y="181.8">MFG</text>
<text x="108.5" y="186">Q.A</text>
<text x="162.6" y="185.5">MATERIAL:</text>
<text x="207" y="185.5">DWG NO.</text>
<text x="162.6" y="198.5">WEIGHT:</text>
<text x="207.1" y="198.6">SCALE:1:1</text>
<text x="251.5" y="198.6">SHEET 1 OF 1</text>
</g>
</svg>
